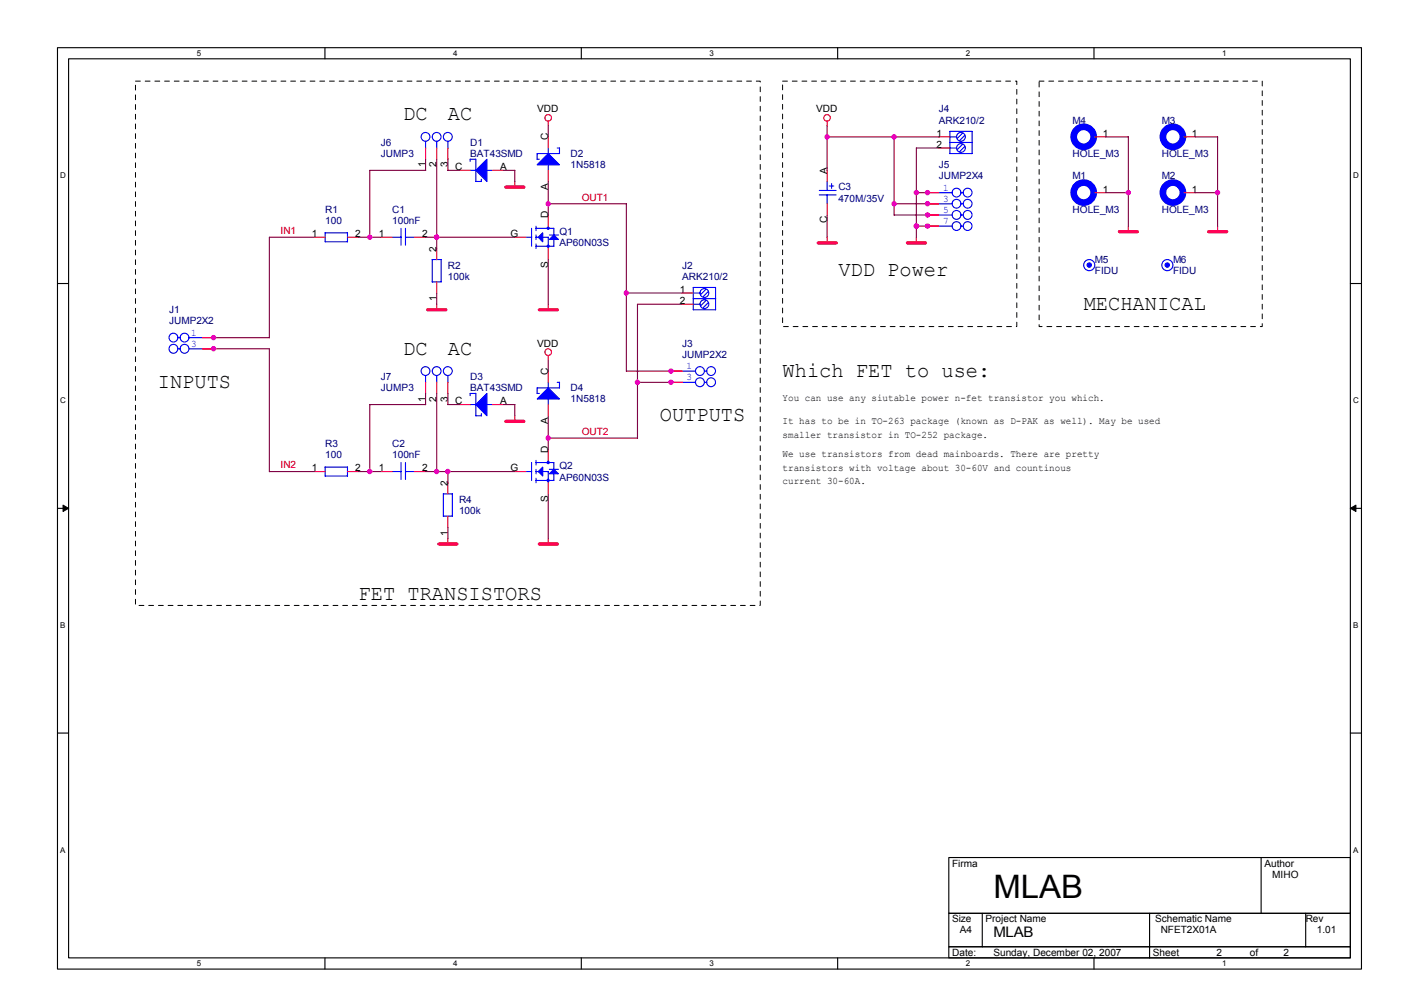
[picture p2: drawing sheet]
<svg xmlns="http://www.w3.org/2000/svg" width="297mm" height="210mm" viewBox="0 0 297 210" stroke-linecap="round" stroke-linejoin="round" font-family="sans-serif">
<path d="M12 10h273.2v193h-273.2zM14.4 12.3h268.5v188.4h-268.5z" fill="none" stroke="#000" stroke-width=".23"/>
<g fill="#fff">
<path d="M41.2 10.2h.9v1.9h-.9z"/>
<path d="M41.2 200.9h.9v1.9h-.9z"/>
</g>
<path d="M68.1 10v2.3M68.1 200.7v2.3" fill="none" stroke="#000" stroke-width=".23"/>
<g fill="#fff">
<path d="M94.9 10.2h.9v1.9h-.9z"/>
<path d="M94.9 200.9h.9v1.9h-.9z"/>
</g>
<path d="M121.8 10v2.3M121.8 200.7v2.3" fill="none" stroke="#000" stroke-width=".23"/>
<g fill="#fff">
<path d="M148.6 10.2h.9v1.9h-.9z"/>
<path d="M148.6 200.9h.9v1.9h-.9z"/>
</g>
<path d="M175.5 10v2.3M175.5 200.7v2.3" fill="none" stroke="#000" stroke-width=".23"/>
<g fill="#fff">
<path d="M202.3 10.2h.9v1.9h-.9z"/>
<path d="M202.3 200.9h.9v1.9h-.9z"/>
</g>
<path d="M229.2 10v2.3M229.2 200.7v2.3" fill="none" stroke="#000" stroke-width=".23"/>
<g fill="#fff">
<path d="M256 10.2h.9v1.9h-.9z"/>
<path d="M256 200.9h.9v1.9h-.9z"/>
<path d="M12.6 35.9h1.2v1.8h-1.2z"/>
<path d="M283.5 35.9h1.2v1.8h-1.2z"/>
<path d="M12.6 82.9h1.2v1.9h-1.2z"/>
<path d="M283.5 82.9h1.2v1.9h-1.2z"/>
</g>
<path d="M12 59.4h2.4M282.9 59.4h2.3" fill="none" stroke="#000" stroke-width=".23"/>
<g fill="#fff">
<path d="M12.6 130h1.2v1.9h-1.2z"/>
<path d="M283.5 130h1.1v1.9h-1.1z"/>
</g>
<path d="M12 106.5h2.4M282.9 106.5h2.3" fill="none" stroke="#000" stroke-width=".23"/>
<path d="M13.2 105.8l1.2 .7-1.2 .6zM282.9 106.5l1.1-.7v1.3z" fill="#000" stroke="#000" stroke-width=".21"/>
<g fill="#fff">
<path d="M12.6 177.1h1.2v1.9h-1.2z"/>
<path d="M283.4 177.1h1.2v1.9h-1.2z"/>
</g>
<path d="M12 153.6h2.4M282.9 153.6h2.3M198.8 179.6h84.1v11.7h-84.1zM264.2 179.6v11.7M198.8 191.3h84.1v7h-84.1zM198.8 198.3h84.1v2.4h-84.1zM205.8 191.3v7.1M240.8 191.3v9.4M273.5 191.3v7.1" fill="none" stroke="#000" stroke-width=".23"/>
<path d="M28.4 17h130.9v109.8h-130.9v-109.8M163.9 17h49.1v51.4h-49.1v-51.4M217.7 17h46.7v51.4h-46.7v-51.4" fill="none" stroke="#000" stroke-width=".21" stroke-dasharray="1 1 1 1 1 1 1 1"/>
<g fill="none" stroke="#f00" stroke-width=".23">
<path d="M89.2 31v2.4M91.5 31v2.4M93.8 31v2.4M96.2 35.7h2.3M103.2 35.7h2.3M107.8 38v1.2M114.8 25.4v.9M114.8 28.7v2.3M114.8 35.7v2.3M173.3 25.4v.9M173.3 35.7v2.3M196.6 28.7h2.4"/>
<path d="M196.6 31h2.4M229.4 28.7h2.3M248 28.7h2.4M65.8 49.7h2.3M72.8 49.7h2.3M79.8 49.7h2.3M86.8 49.7h2.4M91.5 52v2.4M91.5 59.1v2.3M107.8 49.7h2.4M114.8 45v2.4M114.8 52v2.4"/>
<path d="M173.3 42.7v2.3M173.3 49.7v1.2M192 49.7v1.2M194.3 40.4h2.3M194.3 42.7h2.3M194.3 45h2.3M194.3 47.4h2.3M229.4 40.4h2.3M236.4 47.4v1.2M248 40.4h2.4M255.1 47.4v1.2M42.4 70.7h2.3"/>
<path d="M42.4 73.1h2.3M91.5 63.7v1.2M114.8 63.7v1.2M114.8 74.5v.9M114.8 77.7v2.4M140.6 77.7h2.3M142.9 61.4h2.3M142.9 63.7h2.3M65.8 98.8h2.3M72.8 98.8h2.3M79.8 98.8h2.3M86.8 98.8h2.4"/>
<path d="M89.2 80.1v2.3M91.5 80.1v2.3M93.8 80.1v2.3M96.2 84.8h2.3M103.2 84.8h2.3M107.8 87.1v1.2M107.8 98.8h2.4M114.8 84.8v2.3M114.8 94.1v2.3M140.6 80.1h2.3M93.8 101.1v2.4M93.8 108.1v2.4"/>
<path d="M93.8 112.8v1.2M114.8 101.1v2.4M114.8 112.8v1.2"/>
<circle cx="114.8" cy="24.7" r=".69"/>
<circle cx="173.3" cy="24.7" r=".69"/>
<circle cx="114.8" cy="73.8" r=".69"/>
</g>
<path d="M106 39.2h3.7M171.4 50.9h3.8M190.1 50.9h3.8M234.5 48.5h3.7M253.2 48.5h3.8M89.6 64.9h3.8M113 64.9h3.8M106 88.3h3.7M91.9 114h3.8M113 114h3.8" fill="none" stroke="#f00" stroke-width=".7"/>
<g fill="#00f" stroke="#00f" stroke-width=".23">
<path d="M112.8 49.7l.9-.9v1.9z" fill-rule="evenodd"/>
<path d="M115.1 50.2l.9-1 1 1z" fill-rule="evenodd"/>
<path d="M114.8 32.2l2.4 2.3h-4.7z" fill-rule="evenodd"/>
<path d="M112.5 83.6l2.3-2.3 2.4 2.3z" fill-rule="evenodd"/>
<path d="M112.8 98.8l.9-.9v1.8z" fill-rule="evenodd"/>
<path d="M115.1 99.3l.9-1 1 1z" fill-rule="evenodd"/>
<path d="M114.7 96.7h.3v.4h-.3z" fill-rule="evenodd"/>
<path d="M99.7 35.7l2.3-2.3v4.6z" fill-rule="evenodd"/>
<path d="M99.7 84.8l2.3-2.4v4.7z" fill-rule="evenodd"/>
<circle cx="114.8" cy="47.8" r=".22"/>
<circle cx="114.8" cy="51.6" r=".22"/>
<circle cx="228.2" cy="55.5" r=".46"/>
<circle cx="244.5" cy="55.5" r=".46"/>
<circle cx="114.8" cy="100.6" r=".22"/>
</g>
<g fill="none" stroke="#00f" stroke-width=".23">
<path d="M89.2 29.6v1.4M91.5 29.6v1.4M93.8 29.6v1.4M98.5 33.4h1.2v4.6h1.2M98.5 35.7h1.2M98.5 33.3v.5M100.8 37.5v.5M102 35.7h1.2M112.5 33.4h.5M114.8 31v1.2M114.8 34.5v1.2M116.7 31h.5v1.2h-4.7v1.2"/>
<path d="M171.6 39.9h3.6M173.3 38v1.9M173.7 39h1M174.2 38.5v1M199 31h1.4M199 28.7h1.4M199 27.5h4.6v4.7h-4.6zM199 29.8h4.7M201.6 28l-1 .9M201.6 30.3l-1 .9M202 28.4l-.9 1M202 30.8l-.9 .9"/>
<path d="M229.1 28.7h.3M247.8 28.7h.2M68.1 48.7v2h4.7v-2l-4.7 .1M82.1 49.7h1.9M84 47.8v3.6M84.9 49.7h1.9M84.9 47.8v3.6M90.5 54.4h1.9v4.7h-1.9zM110.2 49.7h1.2M111.4 47.8v3.8M112.3 47.8h3.7v3.8M112.3 49.7h.5"/>
<path d="M112.3 51.6h3.7M112.3 47.4v.9M112.3 49.2v1M112.3 51.1v1M113.7 49.7h1.1v2.4M114.8 47.4v.5M115.1 49.2h1.9M171.6 40.8h3.6M173.3 40.8v1.9M196.6 40.4h2.9M196.6 42.7h2.9M196.6 45h2.9"/>
<path d="M196.6 47.4h2.9M201.3 40.4h.5M201.3 42.7h.5M201.3 45h.5M201.3 47.4h.5M229.1 40.4h.3M247.8 40.4h.2M37.3 70.7h.4M37.3 73.1h.4M39.6 70.7h2.8M39.6 73.1h2.8M89.2 78.7v1.4"/>
<path d="M91.5 78.7v1.4M93.8 78.7v1.4M142.9 77.7h2.8M145.2 61.4h1.4M145.2 63.7h1.4M145.2 60.2h4.7v4.7h-4.7zM145.2 62.6h4.7M147.6 77.7h.5M147.8 60.7l-.9 .9M147.8 63l-.9 1M148.3 61.1l-1 1M148.3 63.5l-1 .9"/>
<path d="M68.1 97.9h4.7M68.1 97.8v1.9h4.7v-1.9M82.1 98.8h1.9M84 96.9v3.5M84.9 96.9v3.5M84.9 98.8h1.9M98.5 82.4h1.2M98.5 84.8h1.2M98.5 82.4v.5M99.7 82.4v4.7h1.2M100.8 86.6v.5M102 84.8h1.2"/>
<path d="M110.2 98.8h1.2M111.4 96.9v3.7M112.3 96.9h3.7v3.7M112.3 98.8h.5M112.3 96.4v1M112.3 98.3v1M112.5 82.4h.5M113.7 98.8h1.1v2.3M114.8 80.1v1.2M114.8 83.6v1.2M114.8 96.4v.5M115.1 98.3h1.9"/>
<path d="M116.7 80.1h.5v1.2h-4.7v1.1M142.9 80.1h2.8M147.6 80.1h.5M94.8 103.4v4.7h-1.9v-4.6h1.9M112.3 100.2v.9M112.3 100.6h3.7"/>
<circle cx="89.1" cy="28.7" r=".92"/>
<circle cx="91.5" cy="28.7" r=".92"/>
<circle cx="93.8" cy="28.7" r=".93"/>
<circle cx="201.3" cy="31" r=".92"/>
<circle cx="201.3" cy="28.7" r=".92"/>
<circle cx="200.4" cy="45" r=".93"/>
<circle cx="200.4" cy="47.4" r=".92"/>
<circle cx="200.4" cy="40.4" r=".92"/>
<circle cx="200.4" cy="42.7" r=".92"/>
<circle cx="202.7" cy="45" r=".93"/>
<circle cx="202.7" cy="42.7" r=".92"/>
<circle cx="202.7" cy="40.4" r=".92"/>
<circle cx="202.7" cy="47.4" r=".92"/>
<circle cx="228.2" cy="55.5" r="1.17"/>
<circle cx="244.5" cy="55.5" r="1.17"/>
<circle cx="36.3" cy="73.1" r=".93"/>
<circle cx="36.3" cy="70.7" r=".92"/>
<circle cx="38.7" cy="73.1" r=".93"/>
<circle cx="38.7" cy="70.7" r=".92"/>
<circle cx="89.1" cy="77.7" r=".92"/>
<circle cx="91.5" cy="77.7" r=".92"/>
<circle cx="93.8" cy="77.7" r=".93"/>
<circle cx="146.6" cy="77.7" r=".93"/>
<circle cx="147.6" cy="61.4" r=".93"/>
<circle cx="147.6" cy="63.7" r=".92"/>
<circle cx="149" cy="77.7" r=".92"/>
<circle cx="146.6" cy="80.1" r=".93"/>
<circle cx="149" cy="80.1" r=".93"/>
</g>
<g fill="none" stroke="#00f" stroke-width="1.4">
<circle cx="227" cy="28.7" r="2.1"/>
<circle cx="245.7" cy="28.7" r="2.1"/>
<circle cx="227" cy="40.3" r="2.1"/>
<circle cx="245.7" cy="40.3" r="2.1"/>
</g>
<g fill="none" stroke="#800040" stroke-width=".23">
<path d="M89.2 33.4v2.3M89.2 35.7h-11.7v14M91.5 33.4v18.7M93.8 35.7h2.4M93.8 33.4v2.3M105.5 35.7h2.4M107.8 35.7v2.3M114.8 26.3v2.4M114.8 38v7.1M173.3 28.7h23.4M173.3 26.3v9.4M187.3 28.7v16.4"/>
<path d="M196.7 31h-4.7v18.7M231.7 28.7h4.7M236.4 28.7v18.7M250.4 28.7h4.7M255.1 28.7v18.7M65.8 49.7h-9.4v21.1M75.1 49.7h4.7M89.2 49.7h18.7M114.8 54.4v9.4M114.8 42.7h16.4M131.2 42.7v35.1l9.4-.1M173.3 45v4.7"/>
<path d="M187.3 42.7h7M187.3 45h7M192 40.4h2.3M192 47.4h2.3M231.7 40.4h4.7M250.4 40.4h4.7M44.7 70.7h11.7M44.7 73.1h11.7M56.4 73.1v25.7M91.5 61.4v2.4M114.8 75.4v2.4M131.2 61.4h11.7"/>
<path d="M142.9 63.7h-9.4v28.1h-18.7M56.4 98.8h9.4M75.1 98.8h4.7M89.2 82.4v2.4M89.2 98.8h18.7M89.2 84.8h-11.7v14M91.5 82.4v16.4M93.8 82.4v2.4M93.8 98.8v2.3M93.8 84.8h2.4M105.5 84.8h2.4M107.8 84.8v2.3"/>
<path d="M114.8 87.1v7M133.5 80.1h7.1M93.8 110.5v2.3M114.8 103.5v9.3"/>
</g>
<g fill="#f0f" stroke="#f0f" stroke-width=".23">
<circle cx="77.5" cy="49.7" r=".46"/>
<circle cx="91.5" cy="49.7" r=".46"/>
<circle cx="114.8" cy="42.7" r=".46"/>
<circle cx="93.8" cy="98.8" r=".46"/>
<circle cx="77.5" cy="98.8" r=".46"/>
<circle cx="91.5" cy="98.8" r=".46"/>
<circle cx="187.3" cy="42.7" r=".46"/>
<circle cx="194.3" cy="42.7" r=".46"/>
<circle cx="187.3" cy="28.7" r=".46"/>
<circle cx="194.3" cy="45" r=".46"/>
<circle cx="191.9" cy="40.4" r=".46"/>
<circle cx="194.3" cy="40.4" r=".46"/>
<circle cx="191.9" cy="47.4" r=".46"/>
<circle cx="194.3" cy="47.4" r=".46"/>
<circle cx="173.3" cy="28.7" r=".46"/>
<circle cx="236.4" cy="40.4" r=".46"/>
<circle cx="255" cy="40.4" r=".46"/>
<circle cx="44.7" cy="70.7" r=".46"/>
<circle cx="44.7" cy="73.1" r=".46"/>
<circle cx="131.2" cy="61.4" r=".46"/>
<circle cx="114.8" cy="91.8" r=".46"/>
<circle cx="140.6" cy="77.7" r=".46"/>
<circle cx="133.5" cy="80.1" r=".46"/>
<circle cx="140.6" cy="80.1" r=".46"/>
</g>
<text font-size="6.8" x="208.1" y="188.1">MLAB</text>
<g font-size="4.4">
<text x="84.5" y="25.2">DC</text>
<text x="93.8" y="25.2">AC</text>
<text x="175.6" y="57.9">VDD Power</text>
<text x="227" y="64.9">MECHANICAL</text>
<text x="84.5" y="74.3">DC</text>
<text x="93.8" y="74.3">AC</text>
<text x="33.1" y="81.3">INPUTS</text>
<text x="163.9" y="79">Which FET to use:</text>
<text x="138.2" y="88.3">OUTPUTS</text>
<text x="75.1" y="125.7">FET TRANSISTORS</text>
</g>
<text font-size="3" x="208.1" y="196.4">MLAB</text>
<g font-size="2.1">
<text x="112.5" y="23.6">VDD</text>
<text x="170.9" y="23.6">VDD</text>
<text x="114.8" y="29.4" transform="rotate(-90 114.8 29.4)">C</text>
<text x="196.2" y="28.7">1</text>
<text x="231" y="28.7">1</text>
<text x="249.7" y="28.7">1</text>
<text x="89.1" y="35.1" transform="rotate(-90 89.1 35.1)">1</text>
<text x="91.5" y="35.1" transform="rotate(-90 91.5 35.1)">2</text>
<text x="93.8" y="35.1" transform="rotate(-90 93.8 35.1)">3</text>
<text x="95.4" y="35.7">C</text>
<text x="104.8" y="35.7">A</text>
<text x="196.2" y="31">2</text>
<text x="114.8" y="39.8" transform="rotate(-90 114.8 39.8)">A</text>
<text x="173.2" y="36.4" transform="rotate(-90 173.2 36.4)">A</text>
<text x="231" y="40.3">1</text>
<text x="249.7" y="40.3">1</text>
<text x="114.8" y="45.7" transform="rotate(-90 114.8 45.7)">D</text>
<text x="173.2" y="46.8" transform="rotate(-90 173.2 46.8)">C</text>
<text x="65.3" y="49.7">1</text>
<text x="74.4" y="49.7">2</text>
<text x="79.4" y="49.7">1</text>
<text x="88.4" y="49.7">2</text>
<text x="91.5" y="52.7" transform="rotate(-90 91.5 52.7)">2</text>
<text x="106.9" y="49.7">G</text>
<text x="114.8" y="56.1" transform="rotate(-90 114.8 56.1)">S</text>
<text x="91.5" y="63.1" transform="rotate(-90 91.5 63.1)">1</text>
<text x="142.4" y="61.4">1</text>
<text x="142.4" y="63.7">2</text>
<text x="112.5" y="72.6">VDD</text>
<text x="114.8" y="78.5" transform="rotate(-90 114.8 78.5)">C</text>
<text x="89.1" y="84.2" transform="rotate(-90 89.1 84.2)">1</text>
<text x="91.5" y="84.2" transform="rotate(-90 91.5 84.2)">2</text>
<text x="93.8" y="84.2" transform="rotate(-90 93.8 84.2)">3</text>
<text x="95.4" y="84.7">C</text>
<text x="104.8" y="84.7">A</text>
<text x="114.8" y="88.8" transform="rotate(-90 114.8 88.8)">A</text>
<text x="163.9" y="84.1">You can use any siutable power n-fet transistor you which.</text>
<text x="163.9" y="88.8">It has to be in TO-263 package (known as D-PAK as well). May be used</text>
<text x="114.8" y="94.8" transform="rotate(-90 114.8 94.8)">D</text>
<text x="163.9" y="91.7">smaller transistor in TO-252 package.</text>
<text x="163.9" y="95.8">We use transistors from dead mainboards. There are pretty</text>
<text x="65.3" y="98.8">1</text>
<text x="74.4" y="98.8">2</text>
<text x="79.4" y="98.8">1</text>
<text x="88.4" y="98.8">2</text>
<text x="93.8" y="101.8" transform="rotate(-90 93.8 101.8)">2</text>
<text x="106.9" y="98.8">G</text>
<text x="163.9" y="98.6">transistors with voltage about 30-60V and countinous</text>
<text x="163.9" y="101.5">current 30-60A.</text>
<text x="114.8" y="105.2" transform="rotate(-90 114.8 105.2)">S</text>
<text x="93.8" y="112.2" transform="rotate(-90 93.8 112.2)">1</text>
<text x="199.5" y="181.5">Firma</text>
<text x="264.9" y="181.5">Author</text>
<text x="266.5" y="183.9">MIHO</text>
<text x="199.5" y="193.2">Size</text>
<text x="201.1" y="195.5">A4</text>
<text x="206.5" y="193.2">Project Name</text>
<text x="242" y="193.2">Schematic Name</text>
<text x="243.1" y="195.5">NFET2X01A</text>
<text x="273.5" y="193.2">Rev</text>
<text x="275.9" y="195.5">1.01</text>
<text x="199.5" y="200.2">Date:</text>
<text x="208.1" y="200.2">Sunday, December 02, 2007</text>
<text x="241.5" y="200.2">Sheet</text>
<text x="254.8" y="200.2">2</text>
<text x="261.8" y="200.2">of</text>
<text x="268.9" y="200.2">2</text>
</g>
<g font-size="2.1" fill="#000080">
<text x="196.6" y="23.6">J4</text>
<text x="196.6" y="25.9">ARK210/2</text>
<text x="224.7" y="25.9">M4</text>
<text x="243.4" y="25.9">M3</text>
<text x="79.8" y="30.6">J6</text>
<text x="79.8" y="32.9">JUMP3</text>
<text x="98.5" y="30.6">D1</text>
<text x="98.5" y="32.9">BAT43SMD</text>
<text x="119.5" y="32.9">D2</text>
<text x="119.5" y="35.2">1N5818</text>
<text x="196.6" y="35.2">J5</text>
<text x="224.7" y="32.9">HOLE_M3</text>
<text x="243.4" y="32.9">HOLE_M3</text>
<text x="175.6" y="39.9">C3</text>
<text x="196.6" y="37.6">JUMP2X4</text>
<text x="224.7" y="37.6">M1</text>
<text x="243.4" y="37.6">M2</text>
<text x="68.1" y="44.6">R1</text>
<text x="68.1" y="46.9">100</text>
<text x="82.1" y="44.6">C1</text>
<text x="82.1" y="46.9">100nF</text>
<text x="175.6" y="42.2">470M/35V</text>
<text x="224.7" y="44.6">HOLE_M3</text>
<text x="243.4" y="44.6">HOLE_M3</text>
<text x="117.2" y="49.3">Q1</text>
<text x="117.2" y="51.6">AP60N03S</text>
<text x="93.8" y="56.3">R2</text>
<text x="93.8" y="58.6">100k</text>
<text x="142.9" y="56.3">J2</text>
<text x="142.9" y="58.6">ARK210/2</text>
<text x="229.4" y="55.1">M5</text>
<text x="229.4" y="57.4">FIDU</text>
<text x="245.7" y="55.1">M6</text>
<text x="245.7" y="57.4">FIDU</text>
<text x="35.4" y="65.6">J1</text>
<text x="35.4" y="67.9">JUMP2X2</text>
<text x="142.9" y="72.6">J3</text>
<text x="142.9" y="75">JUMP2X2</text>
<text x="79.8" y="79.6">J7</text>
<text x="79.8" y="82">JUMP3</text>
<text x="98.5" y="79.6">D3</text>
<text x="98.5" y="82">BAT43SMD</text>
<text x="119.5" y="82">D4</text>
<text x="119.5" y="84.3">1N5818</text>
<text x="68.1" y="93.7">R3</text>
<text x="68.1" y="96">100</text>
<text x="82.1" y="93.7">C2</text>
<text x="82.1" y="96">100nF</text>
<text x="117.2" y="98.3">Q2</text>
<text x="117.2" y="100.7">AP60N03S</text>
<text x="96.2" y="105.3">R4</text>
<text x="96.2" y="107.7">100k</text>
</g>
<g font-size="2.1" fill="#00f">
<text x="197.6" y="39.9">1</text>
<text x="197.6" y="42.3">3</text>
<text x="197.6" y="44.6">5</text>
<text x="197.6" y="46.9">7</text>
<text x="40.1" y="70.3">1</text>
<text x="40.1" y="72.6">3</text>
<text x="143.8" y="77.3">1</text>
<text x="143.8" y="79.7">3</text>
</g>
<g font-size="2.1" fill="#f00">
<text x="121.9" y="42">OUT1</text>
<text x="58.8" y="49">IN1</text>
<text x="121.9" y="91.1">OUT2</text>
<text x="58.8" y="98.1">IN2</text>
</g>
<g font-size="1.7">
<text x="41.2" y="11.7">5</text>
<text x="94.9" y="11.7">4</text>
<text x="148.6" y="11.7">3</text>
<text x="202.3" y="11.7">2</text>
<text x="256" y="11.7">1</text>
<text x="12.6" y="37.4">D</text>
<text x="283.5" y="37.4">D</text>
<text x="12.6" y="84.4">C</text>
<text x="283.5" y="84.4">C</text>
<text x="12.6" y="131.5">B</text>
<text x="283.5" y="131.5">B</text>
<text x="12.6" y="178.6">A</text>
<text x="283.5" y="178.6">A</text>
<text x="41.2" y="202.4">5</text>
<text x="94.9" y="202.4">4</text>
<text x="148.6" y="202.4">3</text>
<text x="202.3" y="202.4">2</text>
<text x="256" y="202.4">1</text>
</g>
</svg>
